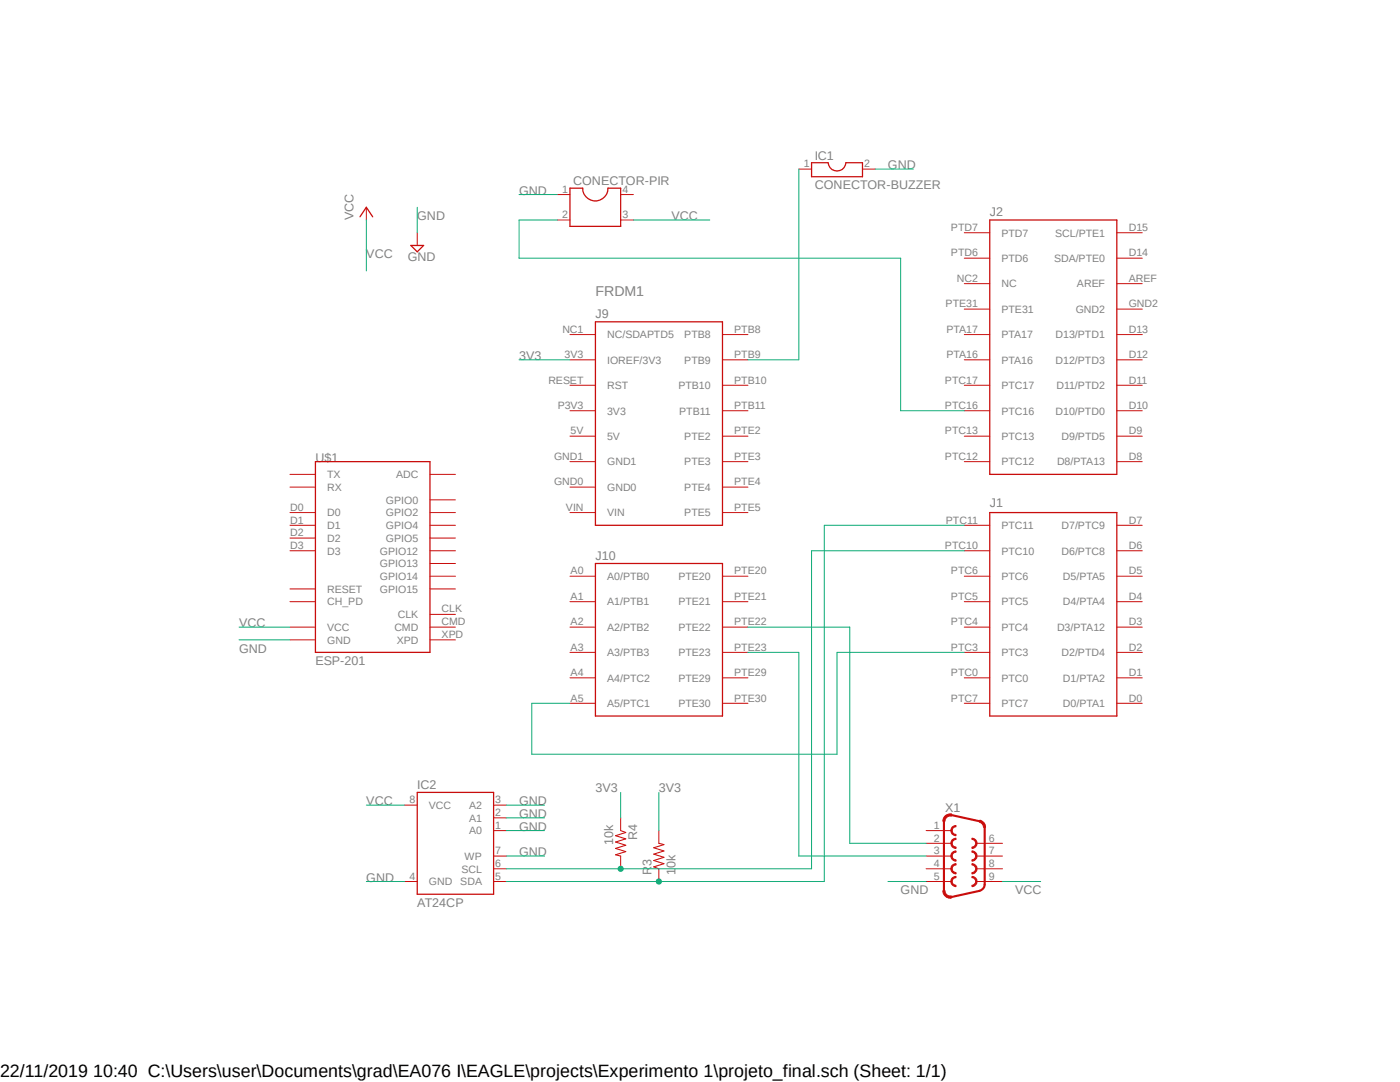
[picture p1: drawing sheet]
<svg xmlns="http://www.w3.org/2000/svg" width="279mm" height="216mm" viewBox="0 0 279 216" stroke-linecap="round" stroke-linejoin="round" font-family="sans-serif">
<path d="M47.1 29.3l185.2 152.3M232.3 29.3l-185.2 152.3" fill="none" stroke="#fff" stroke-width=".2"/>
<path d="M62.9 92.1h22.9v38.1h-22.9z" fill="none" stroke="#c90d0c" stroke-width=".25"/>
<g fill="none" stroke="#c90d0c" stroke-width=".2">
<path d="M57.9 94.7h5M57.9 97.2h5M85.8 94.7h5.1M85.8 99.7h5.1M57.9 117.5h5M57.9 109.9h5M57.9 102.3h5M57.9 107.4h5M57.9 104.8h5M85.8 117.5h5.1M85.8 115h5.1M85.8 109.9h5.1"/>
<path d="M85.8 112.4h5.1M85.8 102.3h5.1M85.8 107.4h5.1M85.8 104.8h5.1M57.9 120.1h5M57.9 125.1h5M57.9 127.7h5M85.8 125.1h5.1M85.8 127.7h5.1M85.8 122.6h5.1"/>
</g>
<path d="M190 167.6l.6-.3h.2v.2a.76 .76 0 0 0-.8 .8 .76 .76 0 0 0 .8 .7v.3a1.02 1.02 0 0 1-1-.6 1.02 1.02 0 0 1 .2-1.1z" fill-rule="evenodd" fill="#c90d0c"/>
<path d="M190 167.6l.6-.3h.2v.2a.76 .76 0 0 0-.8 .8 .76 .76 0 0 0 .8 .7v.3a1.02 1.02 0 0 1-1-.6 1.02 1.02 0 0 1 .2-1.1z" fill="none" stroke="#c90d0c" stroke-width=".2"/>
<path d="M194 167.3a1.02 1.02 0 0 1 1 1 1.02 1.02 0 0 1-1 1v-.3a.76 .76 0 0 0 .7-.7 .76 .76 0 0 0-.7-.8z" fill-rule="evenodd" fill="#c90d0c"/>
<path d="M194 167.3a1.02 1.02 0 0 1 1 1 1.02 1.02 0 0 1-1 1v-.3a.76 .76 0 0 0 .7-.7 .76 .76 0 0 0-.7-.8z" fill="none" stroke="#c90d0c" stroke-width=".2"/>
<path d="M190 165.1l.6-.4h.2v.3a.76 .76 0 0 0-.8 .7 .76 .76 0 0 0 .8 .8v.3a1.02 1.02 0 0 1-1-.6 1.02 1.02 0 0 1 .2-1.1z" fill-rule="evenodd" fill="#c90d0c"/>
<path d="M190 165.1l.6-.4h.2v.3a.76 .76 0 0 0-.8 .7 .76 .76 0 0 0 .8 .8v.3a1.02 1.02 0 0 1-1-.6 1.02 1.02 0 0 1 .2-1.1z" fill="none" stroke="#c90d0c" stroke-width=".2"/>
<path d="M194 172.3a1.02 1.02 0 0 1 1 1.1 1.02 1.02 0 0 1-1 1v-.3a.76 .76 0 0 0 .7-.7 .76 .76 0 0 0-.7-.8z" fill-rule="evenodd" fill="#c90d0c"/>
<path d="M194 172.3a1.02 1.02 0 0 1 1 1.1 1.02 1.02 0 0 1-1 1v-.3a.76 .76 0 0 0 .7-.7 .76 .76 0 0 0-.7-.8z" fill="none" stroke="#c90d0c" stroke-width=".2"/>
<path d="M190 170.1l.6-.3h.2v.3a.76 .76 0 0 0-.8 .7 .76 .76 0 0 0 .8 .8v.2a1.04 1.04 0 0 1-.9-.6 1.04 1.04 0 0 1 .1-1.1z" fill-rule="evenodd" fill="#c90d0c"/>
<path d="M190 170.1l.6-.3h.2v.3a.76 .76 0 0 0-.8 .7 .76 .76 0 0 0 .8 .8v.2a1.04 1.04 0 0 1-.9-.6 1.04 1.04 0 0 1 .1-1.1z" fill="none" stroke="#c90d0c" stroke-width=".2"/>
<path d="M194 169.8a1.02 1.02 0 0 1 1 1 1.02 1.02 0 0 1-1 1v-.2a.76 .76 0 0 0 .7-.8 .76 .76 0 0 0-.7-.7z" fill-rule="evenodd" fill="#c90d0c"/>
<path d="M194 169.8a1.02 1.02 0 0 1 1 1 1.02 1.02 0 0 1-1 1v-.2a.76 .76 0 0 0 .7-.8 .76 .76 0 0 0-.7-.7z" fill="none" stroke="#c90d0c" stroke-width=".2"/>
<path d="M190 172.7l.6-.4h.2v.3a.76 .76 0 0 0-.8 .8 .76 .76 0 0 0 .8 .7v.3a1.04 1.04 0 0 1-.9-.6 1.04 1.04 0 0 1 .1-1.1z" fill-rule="evenodd" fill="#c90d0c"/>
<path d="M190 172.7l.6-.4h.2v.3a.76 .76 0 0 0-.8 .8 .76 .76 0 0 0 .8 .7v.3a1.04 1.04 0 0 1-.9-.6 1.04 1.04 0 0 1 .1-1.1z" fill="none" stroke="#c90d0c" stroke-width=".2"/>
<path d="M194 174.9a1.02 1.02 0 0 1 1 1 1.02 1.02 0 0 1-1 1v-.2a.76 .76 0 0 0 .7-.8 .76 .76 0 0 0-.7-.8z" fill-rule="evenodd" fill="#c90d0c"/>
<path d="M194 174.9a1.02 1.02 0 0 1 1 1 1.02 1.02 0 0 1-1 1v-.2a.76 .76 0 0 0 .7-.8 .76 .76 0 0 0-.7-.8z" fill="none" stroke="#c90d0c" stroke-width=".2"/>
<path d="M190 175.2l.6-.3h.2v.2a.76 .76 0 0 0-.8 .8 .76 .76 0 0 0 .8 .8v.2a1.04 1.04 0 0 1-.9-.6 1.04 1.04 0 0 1 .1-1.1z" fill-rule="evenodd" fill="#c90d0c"/>
<path d="M190 175.2l.6-.3h.2v.2a.76 .76 0 0 0-.8 .8 .76 .76 0 0 0 .8 .8v.2a1.04 1.04 0 0 1-.9-.6 1.04 1.04 0 0 1 .1-1.1z" fill="none" stroke="#c90d0c" stroke-width=".2"/>
<path d="M188.6 162.9a1.5 1.5 0 0 1 1.3-.5v.5a1.02 1.02 0 0 0-1.3 1h-.4l.1-.7z" fill-rule="evenodd" fill="#c90d0c"/>
<path d="M188.6 162.9a1.5 1.5 0 0 1 1.3-.5v.5a1.02 1.02 0 0 0-1.3 1h-.4l.1-.7z" fill="none" stroke="#c90d0c" stroke-width=".2"/>
<path d="M189.9 162.6l5.6 1.3" fill="none" stroke="#c90d0c" stroke-width=".42"/>
<path d="M195.5 163.7h.2a1.42 1.42 0 0 1 1 1.4h-.4a1.13 1.13 0 0 0-.8-1.1z" fill-rule="evenodd" fill="#c90d0c"/>
<path d="M195.5 163.7h.2a1.42 1.42 0 0 1 1 1.4h-.4a1.13 1.13 0 0 0-.8-1.1z" fill="none" stroke="#c90d0c" stroke-width=".2"/>
<path d="M188.4 163.9v13.8M196.5 165.1v11.4a1.36 1.36 0 0 1-1 1.3l-5.6 1.2" fill="none" stroke="#c90d0c" stroke-width=".42"/>
<path d="M188.2 177.7h.4a1.05 1.05 0 0 0 1.3 1.1v.4a1.41 1.41 0 0 1-1.7-1.5z" fill-rule="evenodd" fill="#c90d0c"/>
<g fill="none" stroke="#c90d0c" stroke-width=".2">
<path d="M111.2 38.8h2.5M123.9 38.8h2.5M159.4 33.7h2.6M172.1 33.7h2.6M73.1 41.4v2.5M83.3 46.4v2.6M111.2 43.9h2.5M123.9 43.9h2.5M192.4 56.6h5.1M192.4 51.5h5.1M192.4 46.4h5.1M222.9 56.6h5.1"/>
<path d="M222.9 51.5h5.1M222.9 46.4h5.1M113.7 66.8h5.1M113.7 71.8h5.1M113.7 76.9h5.1M144.2 66.8h5.1M144.2 71.8h5.1M144.2 76.9h5.1M192.4 61.7h5.1M192.4 66.8h5.1M192.4 71.8h5.1M192.4 76.9h5.1"/>
<path d="M222.9 61.7h5.1M222.9 66.8h5.1M222.9 71.8h5.1M222.9 76.9h5.1M113.7 82h5.1M113.7 87h5.1M113.7 92.1h5.1M113.7 97.2h5.1M144.2 82h5.1M144.2 87h5.1M144.2 92.1h5.1M144.2 97.2h5.1"/>
<path d="M192.4 82h5.1M192.4 87h5.1M192.4 92.1h5.1M222.9 82h5.1M222.9 87h5.1M222.9 92.1h5.1M113.7 115h5.1M113.7 102.3h5.1M144.2 115h5.1M144.2 102.3h5.1M192.4 104.8h5.1M192.4 109.9h5.1"/>
<path d="M192.4 115h5.1M222.9 104.8h5.1M222.9 109.9h5.1M222.9 115h5.1M113.7 120.1h5.1M113.7 125.1h5.1M113.7 130.2h5.1M113.7 135.3h5.1M144.2 120.1h5.1M144.2 125.1h5.1M144.2 130.2h5.1M144.2 135.3h5.1"/>
<path d="M192.4 120.1h5.1M192.4 125.1h5.1M192.4 130.2h5.1M192.4 135.3h5.1M222.9 120.1h5.1M222.9 125.1h5.1M222.9 130.2h5.1M222.9 135.3h5.1M113.7 140.3h5.1M144.2 140.3h5.1M192.4 140.3h5.1M222.9 140.3h5.1"/>
<path d="M80.7 175.9h2.6M80.7 160.7h2.6M98.5 165.7h2.5M98.5 170.8h2.5M98.5 173.4h2.5M98.5 175.9h2.5M98.5 160.7h2.5M98.5 163.2h2.5M123.9 163.2v2.5M123.9 170.8v2.6M131.5 165.7v2.6M131.5 173.4v2.5"/>
<path d="M184.8 165.7h5.1M184.8 168.3h5.1M184.8 170.8h5.1M184.8 173.4h5.1M184.8 175.9h5.1M188.2 177.7h.4a1.05 1.05 0 0 0 1.3 1.1v.4a1.41 1.41 0 0 1-1.7-1.5zM195 168.3h5.1M195 170.8h5.1M195 173.4h5.1M195 175.9h5.1"/>
</g>
<path d="M113.7 37.5h2.6a2.52 2.52 0 0 0 2.5 2.6 2.52 2.52 0 0 0 2.5-2.6h2.6v7.7h-10.2zM162 32.5h3.3a1.78 1.78 0 0 0 1.7 1.6 1.78 1.78 0 0 0 1.8-1.6h3.3v2.8h-10.1zM71.8 43.3l1.3-1.9 1.3 1.9M82 49h2.5l-1.2 1.2zM197.5 43.9h25.4v50.8h-25.4zM118.8 64.2h25.4v40.6h-25.4zM118.8 112.4h25.4v30.5h-25.4zM197.5 102.3h25.4v40.6h-25.4zM83.3 158.1h15.2v20.3h-15.2z" fill="none" stroke="#c90d0c" stroke-width=".25"/>
<path d="M123.9 165.7l1 .4-2 .7 2 .6-2 .6 2 .7-2 .6 2 .6-2 .7 1 .2M131.5 168.3l1 .2-2 .7 2 .6-2 .6 2 .7-2 .6 2 .6-2 .7 1 .4" fill="none" stroke="#c90d0c" stroke-width=".21"/>
<g fill="none" stroke="#0dab76" stroke-width=".2">
<path d="M103.6 38.8h7.6M174.7 33.7h7.6M73.1 43.9v10.2M83.3 41.4v5M126.4 43.9h15.2M192.4 104.8h-27.9v71.1h-63.5M47.7 125.1h10.2M47.7 127.7h10.2M149.3 125.1h20.3v43.2h15.2M149.3 130.2h10.1v40.6h25.4M192.4 130.2h-25.4v20.3h-60.9v-10.2h7.6M73.1 175.9h7.6"/>
<path d="M73.1 160.7h7.6M101 170.8h7.7M101 165.7h7.7M101 163.2h7.7M101 160.7h7.7M177.2 175.9h7.6M200.1 175.9h7.6"/>
</g>
<circle cx="131.5" cy="175.9" r=".51" fill="#0dab76"/>
<g fill="none" stroke="#0dab76" stroke-width=".2">
<path d="M192.4 109.9h-30.4v63.5h-61"/>
<circle cx="131.5" cy="175.9" r=".51"/>
</g>
<circle cx="123.9" cy="173.4" r=".51" fill="#0dab76"/>
<g fill="none" stroke="#0dab76" stroke-width=".2">
<path d="M159.4 33.7v38.1h-10.1M111.2 43.9h-7.6v7.6h76.1v30.5h12.7M103.6 71.8h10.1M123.9 158.1v5.1M131.5 158.1v7.6"/>
<circle cx="123.9" cy="173.4" r=".51"/>
</g>
<text font-size="3.6" x="0" y="214.9">22/11/2019 10:40 C:\Users\user\Documents\grad\EA076 I\EAGLE\projects\Experimento 1\projeto_final.sch (Sheet: 1/1)</text>
<text font-size="2.8" fill="#808080" x="118.8" y="59.1">FRDM1</text>
<g font-size="2.5" fill="#808080">
<text x="162.6" y="31.8">IC1</text>
<text x="177.2" y="33.7">GND</text>
<text x="103.6" y="38.8">GND</text>
<text x="114.4" y="36.9">CONECTOR-PIR</text>
<text x="162.6" y="37.8">CONECTOR-BUZZER</text>
<text x="70.6" y="43.9" transform="rotate(-90 70.6 43.9)">VCC</text>
<text x="83.3" y="43.9">GND</text>
<text x="134" y="43.9">VCC</text>
<text x="197.5" y="43.1">J2</text>
<text x="73.1" y="51.5">VCC</text>
<text x="81.4" y="52.2">GND</text>
<text x="118.8" y="63.5">J9</text>
<text x="103.6" y="71.8">3V3</text>
<text x="62.9" y="92.1">U$1</text>
<text x="197.5" y="101.3">J1</text>
<text x="118.8" y="111.7">J10</text>
<text x="47.7" y="125.1">VCC</text>
<text x="47.7" y="130.2">GND</text>
<text x="62.9" y="132.7">ESP-201</text>
<text x="73.1" y="160.7">VCC</text>
<text x="83.3" y="157.5">IC2</text>
<text x="103.6" y="160.7">GND</text>
<text x="118.8" y="158.1">3V3</text>
<text x="131.5" y="158.1">3V3</text>
<text x="188.6" y="161.9">X1</text>
<text x="103.6" y="165.7">GND</text>
<text x="103.6" y="163.2">GND</text>
<text x="127.2" y="167.7" transform="rotate(-90 127.2 167.7)">R4</text>
<text x="103.6" y="170.8">GND</text>
<text x="122.4" y="168.5" transform="rotate(-90 122.4 168.5)">10k</text>
<text x="73.1" y="175.9">GND</text>
<text x="130" y="174.6" transform="rotate(-90 130 174.6)">R3</text>
<text x="134.8" y="174.6" transform="rotate(-90 134.8 174.6)">10k</text>
<text x="179.7" y="178.4">GND</text>
<text x="202.6" y="178.4">VCC</text>
<text x="83.3" y="181">AT24CP</text>
</g>
<g font-size="2.1" fill="#808080">
<text x="160.4" y="33.4">1</text>
<text x="172.5" y="33.4">2</text>
<text x="112.2" y="38.5">1</text>
<text x="124.2" y="38.5">4</text>
<text x="112.2" y="43.6">2</text>
<text x="124.2" y="43.6">3</text>
<text x="189.8" y="46.1">PTD7</text>
<text x="199.9" y="47.2">PTD7</text>
<text x="210.6" y="47.2">SCL/PTE1</text>
<text x="225.3" y="46.1">D15</text>
<text x="189.8" y="51.1">PTD6</text>
<text x="199.9" y="52.3">PTD6</text>
<text x="210.4" y="52.3">SDA/PTE0</text>
<text x="225.3" y="51.1">D14</text>
<text x="191" y="56.2">NC2</text>
<text x="199.9" y="57.4">NC</text>
<text x="214.9" y="57.4">AREF</text>
<text x="225.3" y="56.2">AREF</text>
<text x="188.7" y="61.3">PTE31</text>
<text x="199.9" y="62.4">PTE31</text>
<text x="214.7" y="62.4">GND2</text>
<text x="225.3" y="61.3">GND2</text>
<text x="112.2" y="66.4">NC1</text>
<text x="112.7" y="71.5">3V3</text>
<text x="121.2" y="67.5">NC/SDAPTD5</text>
<text x="136.6" y="67.5">PTB8</text>
<text x="146.5" y="66.4">PTB8</text>
<text x="146.5" y="71.5">PTB9</text>
<text x="188.9" y="71.5">PTA16</text>
<text x="188.9" y="66.4">PTA17</text>
<text x="199.9" y="67.5">PTA17</text>
<text x="210.7" y="67.5">D13/PTD1</text>
<text x="225.3" y="66.4">D13</text>
<text x="225.3" y="71.5">D12</text>
<text x="109.4" y="76.5">RESET</text>
<text x="121.2" y="72.6">IOREF/3V3</text>
<text x="121.2" y="77.6">RST</text>
<text x="135.4" y="77.6">PTB10</text>
<text x="136.6" y="72.6">PTB9</text>
<text x="146.5" y="76.5">PTB10</text>
<text x="188.6" y="76.5">PTC17</text>
<text x="199.9" y="72.6">PTA16</text>
<text x="199.9" y="77.6">PTC17</text>
<text x="210.7" y="72.6">D12/PTD3</text>
<text x="210.8" y="77.6">D11/PTD2</text>
<text x="225.3" y="76.5">D11</text>
<text x="111.3" y="81.6">P3V3</text>
<text x="121.2" y="82.7">3V3</text>
<text x="135.6" y="82.7">PTB11</text>
<text x="146.5" y="81.6">PTB11</text>
<text x="188.6" y="81.6">PTC16</text>
<text x="199.9" y="82.7">PTC16</text>
<text x="210.7" y="82.7">D10/PTD0</text>
<text x="225.3" y="81.6">D10</text>
<text x="113.9" y="86.7">5V</text>
<text x="121.2" y="87.8">5V</text>
<text x="136.6" y="87.8">PTE2</text>
<text x="146.5" y="86.7">PTE2</text>
<text x="188.6" y="86.7">PTC13</text>
<text x="199.9" y="87.8">PTC13</text>
<text x="211.8" y="87.8">D9/PTD5</text>
<text x="225.3" y="86.7">D9</text>
<text x="65.3" y="95.4">TX</text>
<text x="79" y="95.4">ADC</text>
<text x="110.6" y="91.8">GND1</text>
<text x="121.2" y="92.9">GND1</text>
<text x="136.6" y="92.9">PTE3</text>
<text x="146.5" y="91.8">PTE3</text>
<text x="188.6" y="91.8">PTC12</text>
<text x="199.9" y="92.9">PTC12</text>
<text x="210.9" y="92.9">D8/PTA13</text>
<text x="225.3" y="91.8">D8</text>
<text x="57.9" y="101.9">D0</text>
<text x="65.3" y="98">RX</text>
<text x="77" y="100.5">GPIO0</text>
<text x="110.6" y="96.9">GND0</text>
<text x="112.9" y="101.9">VIN</text>
<text x="121.2" y="98">GND0</text>
<text x="136.6" y="98">PTE4</text>
<text x="146.5" y="96.9">PTE4</text>
<text x="146.5" y="101.9">PTE5</text>
<text x="57.9" y="104.5">D1</text>
<text x="57.9" y="107">D2</text>
<text x="65.3" y="103">D0</text>
<text x="65.3" y="105.6">D1</text>
<text x="77" y="103">GPIO2</text>
<text x="77" y="105.6">GPIO4</text>
<text x="121.2" y="103">VIN</text>
<text x="136.6" y="103">PTE5</text>
<text x="188.8" y="104.5">PTC11</text>
<text x="199.9" y="105.6">PTC11</text>
<text x="211.8" y="105.6">D7/PTC9</text>
<text x="225.3" y="104.5">D7</text>
<text x="57.9" y="109.5">D3</text>
<text x="65.3" y="108.1">D2</text>
<text x="65.3" y="110.7">D3</text>
<text x="75.8" y="110.7">GPIO12</text>
<text x="75.8" y="113.2">GPIO13</text>
<text x="77" y="108.1">GPIO5</text>
<text x="188.6" y="109.5">PTC10</text>
<text x="199.9" y="110.7">PTC10</text>
<text x="211.8" y="110.7">D6/PTC8</text>
<text x="225.3" y="109.5">D6</text>
<text x="65.3" y="118.3">RESET</text>
<text x="75.8" y="115.7">GPIO14</text>
<text x="75.8" y="118.3">GPIO15</text>
<text x="113.9" y="119.7">A1</text>
<text x="113.9" y="114.6">A0</text>
<text x="121.2" y="115.7">A0/PTB0</text>
<text x="135.4" y="115.7">PTE20</text>
<text x="146.5" y="114.6">PTE20</text>
<text x="146.5" y="119.7">PTE21</text>
<text x="189.8" y="119.7">PTC5</text>
<text x="189.8" y="114.6">PTC6</text>
<text x="199.9" y="115.7">PTC6</text>
<text x="212.1" y="115.7">D5/PTA5</text>
<text x="225.3" y="114.6">D5</text>
<text x="225.3" y="119.7">D4</text>
<text x="65.3" y="120.8">CH_PD</text>
<text x="65.3" y="125.9">VCC</text>
<text x="78.7" y="125.9">CMD</text>
<text x="79.4" y="123.4">CLK</text>
<text x="88.1" y="122.2">CLK</text>
<text x="88.1" y="124.8">CMD</text>
<text x="113.9" y="124.8">A2</text>
<text x="121.2" y="120.8">A1/PTB1</text>
<text x="121.2" y="125.9">A2/PTB2</text>
<text x="135.4" y="120.8">PTE21</text>
<text x="135.4" y="125.9">PTE22</text>
<text x="146.5" y="124.8">PTE22</text>
<text x="189.8" y="124.8">PTC4</text>
<text x="199.9" y="120.8">PTC5</text>
<text x="199.9" y="125.9">PTC4</text>
<text x="210.9" y="125.9">D3/PTA12</text>
<text x="212.1" y="120.8">D4/PTA4</text>
<text x="225.3" y="124.8">D3</text>
<text x="65.3" y="128.4">GND</text>
<text x="79.2" y="128.4">XPD</text>
<text x="88.1" y="127.3">XPD</text>
<text x="113.9" y="129.8">A3</text>
<text x="121.2" y="131">A3/PTB3</text>
<text x="135.4" y="131">PTE23</text>
<text x="146.5" y="129.8">PTE23</text>
<text x="189.8" y="129.8">PTC3</text>
<text x="199.9" y="131">PTC3</text>
<text x="211.8" y="131">D2/PTD4</text>
<text x="225.3" y="129.8">D2</text>
<text x="113.9" y="134.9">A4</text>
<text x="121.2" y="136">A4/PTC2</text>
<text x="135.4" y="136">PTE29</text>
<text x="146.5" y="134.9">PTE29</text>
<text x="189.8" y="134.9">PTC0</text>
<text x="199.9" y="136">PTC0</text>
<text x="212.1" y="136">D1/PTA2</text>
<text x="225.3" y="134.9">D1</text>
<text x="113.9" y="140">A5</text>
<text x="121.2" y="141.1">A5/PTC1</text>
<text x="135.4" y="141.1">PTE30</text>
<text x="146.5" y="140">PTE30</text>
<text x="189.8" y="140">PTC7</text>
<text x="199.9" y="141.1">PTC7</text>
<text x="212.1" y="141.1">D0/PTA1</text>
<text x="225.3" y="140">D0</text>
<text x="81.7" y="160.3">8</text>
<text x="85.6" y="161.4">VCC</text>
<text x="93.6" y="161.4">A2</text>
<text x="98.8" y="160.3">3</text>
<text x="93.6" y="164">A1</text>
<text x="93.6" y="166.5">A0</text>
<text x="98.8" y="162.9">2</text>
<text x="98.8" y="165.4">1</text>
<text x="186.4" y="165.4">1</text>
<text x="186.4" y="167.9">2</text>
<text x="197.3" y="167.9">6</text>
<text x="92.7" y="171.6">WP</text>
<text x="98.8" y="170.4">7</text>
<text x="98.8" y="173">6</text>
<text x="186.4" y="170.4">3</text>
<text x="186.4" y="173">4</text>
<text x="197.3" y="170.4">7</text>
<text x="197.3" y="173">8</text>
<text x="81.7" y="175.5">4</text>
<text x="85.6" y="176.7">GND</text>
<text x="91.9" y="176.7">SDA</text>
<text x="92.1" y="174.1">SCL</text>
<text x="98.8" y="175.5">5</text>
<text x="186.4" y="175.5">5</text>
<text x="197.3" y="175.5">9</text>
</g>
</svg>
